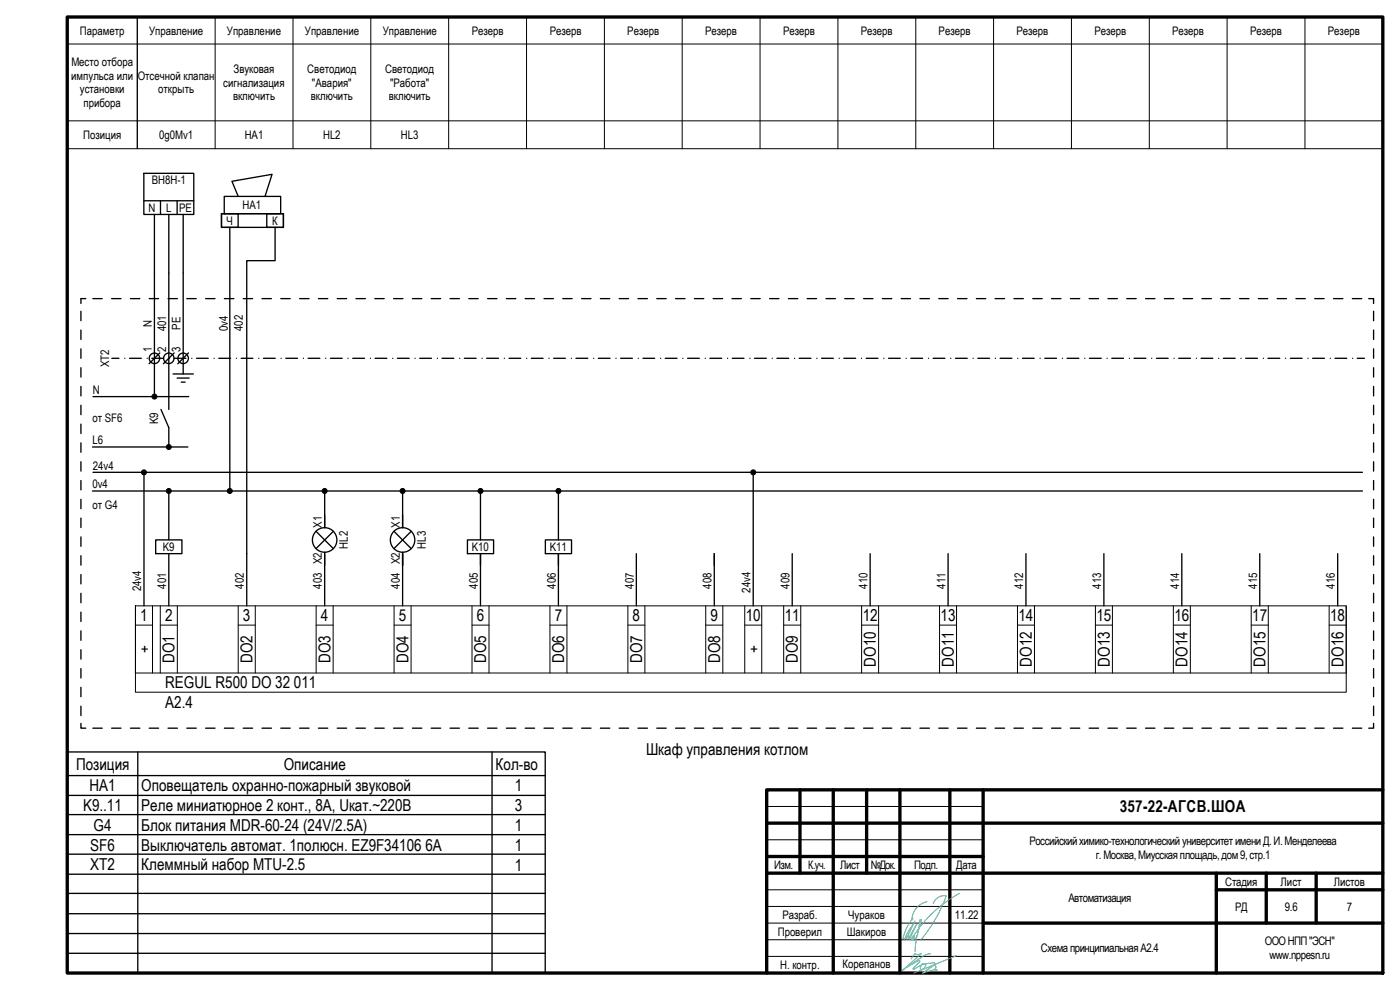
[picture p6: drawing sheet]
<svg xmlns="http://www.w3.org/2000/svg" width="420mm" height="297mm" viewBox="0 0 420 297" stroke-linecap="round" stroke-linejoin="round" font-family="sans-serif">
<g fill="none" stroke="#000" stroke-width="1">
<path d="M20.2 5.1h394.8v286.9h-394.8zM240.1 237v25M250.1 237v55M260.1 237v25M270.1 237v55M285.1 237v55M295.1 237v55M415 237h-184.9v55M230.1 247h184.9M230.1 257h65M230.1 262h184.9M295.1 277h119.9"/>
<path d="M365 262v30M365 267h50M380 262v15M395 262v15"/>
</g>
<g fill="none" stroke="#000" stroke-width=".3">
<path d="M20.2 13.2h394.8M41.2 5.1v39.5M64.6 5.1v39.5M87.9 5.1v39.5M111.3 5.1v39.5M134.7 5.1v39.5M158 5.1v39.5M181.4 5.1v39.5M204.7 5.1v39.5M228.1 5.1v39.5M251.5 5.1v39.5M274.8 5.1v39.5"/>
<path d="M298.2 5.1v39.5M321.6 5.1v39.5M344.9 5.1v39.5M368.3 5.1v39.5M391.6 5.1v39.5M415 5.1v39.5h-394.8M20.2 36.3h394.8M40.6 181.8v20.1h363.4v-20.1M40.6 187.6h5.2M40.6 181.8h363.4v25.9h-363.4zM45.8 181.8v20.1M48.1 187.6h5.1"/>
<path d="M48.1 181.8v20.1M53.2 181.8v20.1M71.5 187.6h5.1M71.5 181.8v20.1M76.6 181.8v20.1M94.9 187.6h5.1M94.9 181.8v20.1M100 181.8v20.1M118.3 187.6h5.1M118.3 181.8v20.1M123.4 181.8v20.1M141.7 187.6h5.1"/>
<path d="M141.7 181.8v20.1M146.8 181.8v20.1M165 187.6h5.1M165 181.8v20.1M170.1 181.8v20.1M188.4 187.6h5.1M188.4 181.8v20.1M193.5 181.8v20.1M211.8 187.6h5.1M211.8 181.8v20.1M216.9 181.8v20.1M223.5 187.6h5.1"/>
<path d="M223.5 181.8v20.1M228.6 181.8v20.1M235.2 187.6h5.1M235.2 181.8v20.1M240.3 181.8v20.1M258.6 187.6h5.1M258.6 181.8v20.1M263.7 181.8v20.1M282 187.6h5.1M282 181.8v20.1M287.1 181.8v20.1M305.4 187.6h5.1"/>
<path d="M305.4 181.8v20.1M310.5 181.8v20.1M328.7 187.6h5.2M328.7 181.8v20.1M333.9 181.8v20.1M352.1 187.6h5.1M352.1 181.8v20.1M357.2 181.8v20.1M375.5 181.8v20.1M375.5 187.6h5.1M380.6 181.8v20.1M398.9 181.8v20.1"/>
<path d="M398.9 187.6h5.1M230.1 242h65M230.1 252h65M230.1 267h65M230.1 277h65M230.1 272h65M230.1 287h65M230.1 282h65"/>
<circle cx="46.4" cy="119" r=".75"/>
<circle cx="50.7" cy="134.1" r=".75"/>
<circle cx="43.2" cy="141.7" r=".75"/>
<circle cx="50.7" cy="147.3" r=".75"/>
<circle cx="69" cy="147.3" r=".75"/>
<circle cx="97.4" cy="147.3" r=".75"/>
<circle cx="120.8" cy="147.3" r=".75"/>
<circle cx="144.2" cy="147.3" r=".75"/>
<circle cx="167.6" cy="147.3" r=".75"/>
<circle cx="226.1" cy="141.7" r=".75"/>
</g>
<g fill="none" stroke="#3dad99" stroke-width=".3">
<path d="M274 275.5a13 13 0 0 0-3 6.4M274.2 277.2a15 15 0 0 0-2.7 4.8M274.6 276.3l-2.7 5.6M275.6 279.6l-.7 2.9-.3 3M276.1 275.9l-.5 3.7M276.5 275.8l-.9 3.8M278.2 270.6a5.6 5.6 0 0 0-4.5 5.5M280.1 271.1a3.5 3.5 0 0 1 3.9-2.3 42.7 42.7 0 0 1-7.7 13.2M288 268a38.6 38.6 0 0 0-13.8 12.8M271.9 290.3l4-2.1 .1 .4-2 2.2h.3l2.1-1.3-.2 1 .1 .3 .3 .1 .8-.5a.66 .66 0 0 0 .4-1 .66 .66 0 0 0-1.1 0l3.4-.5h.5v.3l-3.7 2.8M272.2 281l.5 .1 .2 .6M272.9 281.9l2.3-4.7-2.8 4.8"/>
<path d="M273.6 281.6l-.2 .4M274 280.8a.64 .64 0 0 1 .2 .7 .64 .64 0 0 1-.6 .4zM274.1 281.6l-.7 .4M274.3 281l-.1 1.1M275.3 280.4l-.7 1.7M277 292l3.2-2.3a.46 .46 0 0 1 .5 0 .46 .46 0 0 1 .2 .6l-.3 .6 .3 .4a.26 .26 0 0 0 .3-.3 .26 .26 0 0 0-.4-.2l-4 1.2M279.3 286.2l-1.9 .5-6.5 4.4 5.7-5.1a1.59 1.59 0 0 1-2 .1l-1.2 1.6M287 286.8l-12.8 5.2"/>
</g>
<g fill="none" stroke="#000" stroke-width=".4">
<path d="M43.2 52h15v12.3h-15zM67.3 58.9h16.9v5.2h-16.9zM71.5 58.9l-1.9-4.5 12-2.1-2.1 6.6M43.2 60.2h15M46.3 64.3v53.9M48.2 60.2v4.1M50.7 64.3v58.6M53.2 60.2v4.1M55 64.3v47.9M66.5 64.1h18.6v4.1h-18.6zM66.5 64.1h5v4.1h-5zM69 68.2v78.4"/>
<path d="M80.1 64.1h5v4.1h-5zM82.6 68.2v10h-8.5v103.6M24.3 93.4v2.8M24.3 99v2.9M25.7 89.6h-1.4v1.5M27.9 89.6h2.8M33.5 89.6h2.8M39.1 89.6h2.9M44.8 89.6h2.8M50.4 89.6h2.8M56.1 89.6h2.8M61.7 89.6h2.8"/>
<path d="M67.3 89.6h2.9M73 89.6h2.8M78.6 89.6h2.9M84.3 89.6h2.8M89.9 89.6h2.8M95.6 89.6h2.8M101.2 89.6h2.8M106.8 89.6h2.9M112.5 89.6h2.8M118.1 89.6h2.8M123.8 89.6h2.8M129.4 89.6h2.8"/>
<path d="M135.1 89.6h2.8M140.7 89.6h2.8M146.3 89.6h2.9M152 89.6h2.8M157.6 89.6h2.8M163.3 89.6h2.8M168.9 89.6h2.8M174.6 89.6h2.8M180.2 89.6h2.8M185.8 89.6h2.8M191.5 89.6h2.8M197.1 89.6h2.8"/>
<path d="M202.7 89.6h2.9M208.4 89.6h2.8M214 89.6h2.9M219.7 89.6h2.8M225.3 89.6h2.8M231 89.6h2.8M236.6 89.6h2.8M242.2 89.6h2.9M247.9 89.6h2.8M253.5 89.6h2.8M259.2 89.6h2.8M264.8 89.6h2.8"/>
<path d="M270.5 89.6h2.8M276.1 89.6h2.8M281.7 89.6h2.9M287.4 89.6h2.8M293 89.6h2.8M298.7 89.6h2.8M304.3 89.6h2.8M310 89.6h2.8M315.6 89.6h2.8M321.2 89.6h2.9M326.9 89.6h2.8M332.5 89.6h2.8"/>
<path d="M338.1 89.6h2.9M343.8 89.6h2.8M349.4 89.6h2.9M355.1 89.6h2.8M360.7 89.6h2.8M366.4 89.6h2.8M372 89.6h2.8M377.6 89.6h2.9M383.3 89.6h2.8M388.9 89.6h2.8M394.6 89.6h2.8M400.2 89.6h2.8"/>
<path d="M405.9 89.6h2.8M410.8 89.6h1.4v1.5M412.2 93.4v2.8M412.2 99v2.9M24.3 104.7v2.8M24.3 110.3v2.8M24.3 116v2.8M27.9 119h28.7M33.6 107.5h2.1M37.5 107.5h.1M38.9 107.5h3.5M44.2 107.5h.1"/>
<path d="M45.6 107.5h3.5M48 105.9l-3.3 3.2M50.9 107.5h.1M51.9 112.2h6.1M52.3 107.5h3.5M52.3 105.9l-3.3 3.2M53.2 113.4h3.6M54.4 114.7h1.2M56.6 105.9l-3.2 3.2M57.6 107.5h.1M59 107.5h3.5M64.3 107.5h.1"/>
<path d="M65.7 107.5h3.5M71 107.5h.1M72.4 107.5h3.5M77.6 107.5h.1M79.1 107.5h3.5M84.4 107.5h.1M85.8 107.5h3.5M91 107.5h.1M92.5 107.5h3.5M97.8 107.5h.1M99.2 107.5h3.5M104.4 107.5h.1"/>
<path d="M105.9 107.5h3.5M111.2 107.5h.1M112.6 107.5h3.5M117.9 107.5h.1M119.3 107.5h3.5M124.6 107.5h.1M126 107.5h3.5M131.3 107.5h.1M132.7 107.5h3.5M138 107.5h.1M139.4 107.5h3.5M144.7 107.5h.1"/>
<path d="M146.1 107.5h3.5M151.4 107.5h.1M152.8 107.5h3.5M158.1 107.5h.1M159.5 107.5h3.5M164.8 107.5h.1M166.2 107.5h3.5M171.5 107.5h.1M172.9 107.5h3.5M178.1 107.5h.1M179.6 107.5h3.5M184.9 107.5h.1"/>
<path d="M186.3 107.5h3.5M191.5 107.5h.1M193 107.5h3.5M198.3 107.5h.1M199.7 107.5h3.5M204.9 107.5h.1M206.4 107.5h3.5M211.7 107.5h.1M213.1 107.5h3.5M218.3 107.5h.1M219.8 107.5h3.5M225.1 107.5h.1"/>
<path d="M226.5 107.5h3.5M231.7 107.5h.1M233.2 107.5h3.5M238.5 107.5h.1M239.8 107.5h3.6M245.1 107.5h.1M246.6 107.5h3.5M251.9 107.5h.1M253.2 107.5h3.6M258.5 107.5h.1M260 107.5h3.5M265.2 107.5h.1"/>
<path d="M266.7 107.5h3.5M271.9 107.5h.1M273.4 107.5h3.5M278.6 107.5h.1M280.1 107.5h3.5M285.3 107.5h.1M286.8 107.5h3.5M292 107.5h.1M293.5 107.5h3.5M298.7 107.5h.1M300.2 107.5h3.5M305.4 107.5h.1"/>
<path d="M306.9 107.5h3.5M312.1 107.5h.1M313.6 107.5h3.5M318.8 107.5h.1M320.3 107.5h3.5M325.6 107.5h.1M327 107.5h3.5M332.2 107.5h.1M333.7 107.5h3.5M339 107.5h.1M340.3 107.5h3.6M345.6 107.5h.1"/>
<path d="M347.1 107.5h3.5M352.4 107.5h.1M353.7 107.5h3.6M359 107.5h.1M360.5 107.5h3.5M365.7 107.5h.1M367.1 107.5h3.6M372.4 107.5h.1M373.9 107.5h3.5M379.1 107.5h.1M380.5 107.5h3.6M385.8 107.5h.1"/>
<path d="M387.3 107.5h3.5M392.5 107.5h.1M393.9 107.5h3.6M399.2 107.5h.1M400.7 107.5h3.5M405.9 107.5h.1M407.3 107.5h2.2M412.2 104.7v2.8M412.2 110.3v2.8M412.2 116v2.8M24.3 121.6v2.8M24.3 127.3v2.8"/>
<path d="M24.3 132.9v2.8M24.3 138.5v2.9M27.8 134.1h28.6M48.3 122.9l2.4 5.4v5.1M412.2 121.6v2.8M412.2 127.3v2.8M412.2 132.9v2.8M412.2 138.5v2.9M24.3 144.2v2.8M24.3 149.8v2.8M24.3 155.4v2.9M27.8 147.3h381.1"/>
<path d="M27.9 141.7h381M43.2 142.5v39.3M50.7 148.1v13.9M94.8 159.4l5.2 5.2M97.4 148.1v10.2M100 159.4l-5.2 5.2M118.2 159.4l5.2 5.2M120.8 148.1v10.2M123.4 159.4l-5.2 5.2M144.2 148.1v13.9M167.6 148.1v13.9M226 142.5v39.3"/>
<path d="M412.2 144.2v2.8M412.2 149.8v2.8M412.2 155.4v2.9M24.3 161.1v2.8M24.3 166.7v2.9M24.3 172.4v2.8M24.3 178v2.8M46.7 162h7.9v4.1h-7.9zM50.7 166.1v15.7M97.4 165.7v16.1M120.8 165.7v16.1M140.3 162h7.8v4.1h-7.8z"/>
<path d="M144.2 166.1v15.7M163.7 162h7.8v4.1h-7.8zM167.6 166.1v15.7M191 166.1v15.7M214.4 166.1v15.7M237.8 166.1v15.7M261.1 166.1v15.7M284.5 166.1v15.7M307.9 166.1v15.7M331.3 166.1v15.7M354.7 166.1v15.7M378.1 166.1v15.7"/>
<path d="M401.5 166.1v15.7M412.2 161.1v2.8M412.2 166.7v2.9M412.2 172.4v2.8M412.2 178v2.8M24.3 183.7v2.8M24.3 189.3v2.8M24.3 194.9v2.9M412.2 183.7v2.8M412.2 189.3v2.8M412.2 194.9v2.9M24.3 217v1.5h1.4"/>
<path d="M24.3 200.6v2.8M24.3 206.2v2.8M24.3 211.9v2.8M27.9 218.5h2.8M33.5 218.5h2.8M39.1 218.5h2.9M44.8 218.5h2.8M50.4 218.5h2.8M56.1 218.5h2.8M61.7 218.5h2.8M67.3 218.5h2.9M73 218.5h2.8"/>
<path d="M78.6 218.5h2.9M84.3 218.5h2.8M89.9 218.5h2.8M95.6 218.5h2.8M101.2 218.5h2.8M106.8 218.5h2.9M112.5 218.5h2.8M118.1 218.5h2.8M123.8 218.5h2.8M129.4 218.5h2.8M135.1 218.5h2.8M140.7 218.5h2.8"/>
<path d="M146.3 218.5h2.9M152 218.5h2.8M157.6 218.5h2.8M163.3 218.5h2.8M168.9 218.5h2.8M174.6 218.5h2.8M180.2 218.5h2.8M185.8 218.5h2.8M191.5 218.5h2.8M197.1 218.5h2.8M202.7 218.5h2.9M208.4 218.5h2.8"/>
<path d="M214 218.5h2.9M219.7 218.5h2.8M225.3 218.5h2.8M231 218.5h2.8M236.6 218.5h2.8M242.2 218.5h2.9M247.9 218.5h2.8M253.5 218.5h2.8M259.2 218.5h2.8M264.8 218.5h2.8M270.5 218.5h2.8M276.1 218.5h2.8"/>
<path d="M281.7 218.5h2.9M287.4 218.5h2.8M293 218.5h2.8M298.7 218.5h2.8M304.3 218.5h2.8M310 218.5h2.8M315.6 218.5h2.8M321.2 218.5h2.9M326.9 218.5h2.8M332.5 218.5h2.8M338.1 218.5h2.9M343.8 218.5h2.8"/>
<path d="M349.4 218.5h2.9M355.1 218.5h2.8M360.7 218.5h2.8M366.4 218.5h2.8M372 218.5h2.8M377.6 218.5h2.9M383.3 218.5h2.8M388.9 218.5h2.8M394.6 218.5h2.8M400.2 218.5h2.8M405.9 218.5h2.8M412.2 217v1.5h-1.4"/>
<path d="M412.2 200.6v2.8M412.2 206.2v2.8M412.2 211.9v2.8M20.2 238.7h143.4M20.2 232.7h143.4M41.3 225.6v66.2M147.7 225.6v66.3M20.2 250.4h143.4M20.2 256.3h143.4M20.2 244.4h143.4M20.2 262.3h143.4M20.2 274.2h143.4"/>
<path d="M20.2 268.1h143.4M20.2 291.8v-66.2h143.4v66.3M20.2 280.1h143.4M20.2 286h143.4"/>
<circle cx="46.4" cy="107.5" r="1.58"/>
<circle cx="50.7" cy="107.5" r="1.57"/>
<circle cx="55" cy="107.5" r="1.58"/>
<circle cx="97.4" cy="162" r="3.7"/>
<circle cx="120.8" cy="162" r="3.7"/>
</g>
<g fill="#000">
<circle cx="46.4" cy="119" r=".75"/>
<circle cx="50.7" cy="134.1" r=".74"/>
<circle cx="43.2" cy="141.7" r=".75"/>
<circle cx="50.7" cy="147.3" r=".75"/>
<circle cx="69" cy="147.3" r=".75"/>
<circle cx="97.4" cy="147.3" r=".75"/>
<circle cx="120.8" cy="147.3" r=".75"/>
<circle cx="144.2" cy="147.3" r=".75"/>
<circle cx="167.6" cy="147.3" r=".75"/>
<circle cx="226.1" cy="141.7" r=".75"/>
</g>
<g font-size="4.9">
<text x="42.1" y="186.4">1</text>
<text x="49.5" y="186.4">2</text>
<text x="72.9" y="186.4">3</text>
<text x="96.3" y="186.4">4</text>
<text x="119.7" y="186.4">5</text>
<text x="143.1" y="186.4">6</text>
<text x="166.5" y="186.4">7</text>
<text x="189.9" y="186.4">8</text>
<text x="213.2" y="186.4">9</text>
<text x="223.8" y="186.4">10</text>
<text x="235.5" y="186.4">11</text>
<text x="258.9" y="186.4">12</text>
<text x="282.3" y="186.4">13</text>
<text x="305.7" y="186.4">14</text>
<text x="329" y="186.4">15</text>
<text x="352.4" y="186.4">16</text>
<text x="375.8" y="186.4">17</text>
<text x="399.2" y="186.4">18</text>
<text x="44.9" y="195.9" transform="rotate(-90 44.9 195.9)">+</text>
<text x="227.8" y="195.9" transform="rotate(-90 227.8 195.9)">+</text>
<text x="52.4" y="198.9" transform="rotate(-90 52.4 198.9)">DO1</text>
<text x="75.8" y="198.9" transform="rotate(-90 75.8 198.9)">DO2</text>
<text x="99.2" y="198.9" transform="rotate(-90 99.2 198.9)">DO3</text>
<text x="122.6" y="198.9" transform="rotate(-90 122.6 198.9)">DO4</text>
<text x="146" y="198.9" transform="rotate(-90 146 198.9)">DO5</text>
<text x="169.3" y="198.9" transform="rotate(-90 169.3 198.9)">DO6</text>
<text x="192.7" y="198.9" transform="rotate(-90 192.7 198.9)">DO7</text>
<text x="216.1" y="198.9" transform="rotate(-90 216.1 198.9)">DO8</text>
<text x="239.5" y="198.9" transform="rotate(-90 239.5 198.9)">DO9</text>
<text x="262.9" y="200" transform="rotate(-90 262.9 200)">DO10</text>
<text x="286.3" y="200" transform="rotate(-90 286.3 200)">DO11</text>
<text x="309.7" y="200" transform="rotate(-90 309.7 200)">DO12</text>
<text x="333" y="200" transform="rotate(-90 333 200)">DO13</text>
<text x="356.4" y="200" transform="rotate(-90 356.4 200)">DO14</text>
<text x="379.8" y="200" transform="rotate(-90 379.8 200)">DO15</text>
<text x="403.2" y="200" transform="rotate(-90 403.2 200)">DO16</text>
<text x="49.6" y="206.5">REGUL R500 DO 32 011</text>
<text x="49.6" y="212.3">A2.4</text>
<text x="193.9" y="226.4">Шкаф управления котлом</text>
<text x="22.8" y="231.1">Позиция</text>
<text x="85.2" y="231.1">Описание</text>
<text x="148.7" y="231.1">Кол-во</text>
<text x="26.8" y="237.3">HA1</text>
<text x="42.4" y="237.3">Оповещатель охранно-пожарный звуковой</text>
<text x="154.5" y="237.4">1</text>
<text x="24.9" y="243.3">K9..11</text>
<text x="42.4" y="243.3">Реле миниатюрное 2 конт., 8A, Uкат.~220В</text>
<text x="154.5" y="243.4">3</text>
<text x="336.1" y="243.7">357-22-АГСВ.ШОА</text>
<text x="28.1" y="249.3">G4</text>
<text x="42.4" y="249.3">Блок питания MDR-60-24 (24V/2.5A)</text>
<text x="154.5" y="249.4">1</text>
<text x="27.1" y="255.2">SF6</text>
<text x="42.4" y="255.2">Выключатель автомат. 1полюсн. EZ9F34106 6A</text>
<text x="154.5" y="255.3">1</text>
<text x="27.1" y="261.2">XT2</text>
<text x="42.4" y="261.2">Клеммный набор MTU-2.5</text>
<text x="154.5" y="261.2">1</text>
</g>
<g font-size="3.5">
<text x="24" y="10.4">Параметр</text>
<text x="44.8" y="10.4">Управление</text>
<text x="68.1" y="10.4">Управление</text>
<text x="91.5" y="10.4">Управление</text>
<text x="114.9" y="10.4">Управление</text>
<text x="141.6" y="10.4">Резерв</text>
<text x="165" y="10.4">Резерв</text>
<text x="188.3" y="10.4">Резерв</text>
<text x="211.6" y="10.4">Резерв</text>
<text x="235" y="10.4">Резерв</text>
<text x="258.3" y="10.4">Резерв</text>
<text x="281.7" y="10.4">Резерв</text>
<text x="305.1" y="10.4">Резерв</text>
<text x="328.4" y="10.4">Резерв</text>
<text x="351.8" y="10.4">Резерв</text>
<text x="375.2" y="10.4">Резерв</text>
<text x="398.5" y="10.4">Резерв</text>
<text x="21.4" y="23.9">импульса или</text>
<text x="21.4" y="19.8">Место отбора</text>
<text x="41.3" y="23.9">Отсечной клапан</text>
<text x="70.1" y="21.9">Звуковая</text>
<text x="92.2" y="21.9">Светодиод</text>
<text x="115.6" y="21.9">Светодиод</text>
<text x="24" y="28">установки</text>
<text x="47.5" y="28">открыть</text>
<text x="67" y="26">сигнализация</text>
<text x="93.6" y="26">&quot;Авария&quot;</text>
<text x="117.1" y="26">&quot;Работа&quot;</text>
<text x="25.1" y="32.2">прибора</text>
<text x="69.9" y="30.1">включить</text>
<text x="93.3" y="30.1">включить</text>
<text x="116.7" y="30.1">включить</text>
<text x="24.9" y="41.7">Позиция</text>
<text x="47.7" y="41.7">0g0Mv1</text>
<text x="73.4" y="41.7">HA1</text>
<text x="97" y="41.7">HL2</text>
<text x="120.3" y="41.7">HL3</text>
<text x="45.5" y="55.3">ВН8Н-1</text>
<text x="44.6" y="63.5">N</text>
<text x="49.9" y="63.5">L PE</text>
<text x="72.8" y="62.8">HA1</text>
<text x="68" y="67.4">Ч</text>
<text x="81.7" y="67.4">К</text>
<text x="45.5" y="98" transform="rotate(-90 45.5 98)">N</text>
<text x="49.8" y="99.4" transform="rotate(-90 49.8 99.4)">401</text>
<text x="54.2" y="98.9" transform="rotate(-90 54.2 98.9)">PE</text>
<text x="68.4" y="99.3" transform="rotate(-90 68.4 99.3)">0v4</text>
<text x="72.8" y="99.4" transform="rotate(-90 72.8 99.4)">402</text>
<text x="45.5" y="105.5" transform="rotate(-90 45.5 105.5)">1</text>
<text x="49.8" y="105.5" transform="rotate(-90 49.8 105.5)">2</text>
<text x="54.2" y="105.5" transform="rotate(-90 54.2 105.5)">3</text>
<text x="32.8" y="110.2" transform="rotate(-90 32.8 110.2)">XT2</text>
<text x="27.9" y="118.2">N</text>
<text x="27.7" y="126.5">от SF6</text>
<text x="47.5" y="127.3" transform="rotate(-90 47.5 127.3)">K9</text>
<text x="27.7" y="133.3">L6</text>
<text x="27.9" y="140.9">24v4</text>
<text x="27.7" y="146.5">0v4</text>
<text x="27.7" y="152.7">от G4</text>
<text x="96.6" y="158.3" transform="rotate(-90 96.6 158.3)">X1</text>
<text x="120" y="158.3" transform="rotate(-90 120 158.3)">X1</text>
<text x="48.9" y="165.3">K9</text>
<text x="104.4" y="164.6" transform="rotate(-90 104.4 164.6)">HL2</text>
<text x="127.8" y="164.6" transform="rotate(-90 127.8 164.6)">HL3</text>
<text x="141.6" y="165.3">K10</text>
<text x="165" y="165.3">K11</text>
<text x="96.6" y="169.2" transform="rotate(-90 96.6 169.2)">X2</text>
<text x="120" y="169.2" transform="rotate(-90 120 169.2)">X2</text>
<text x="42.4" y="177.4" transform="rotate(-90 42.4 177.4)">24v4</text>
<text x="49.8" y="176.7" transform="rotate(-90 49.8 176.7)">401</text>
<text x="73.2" y="176.7" transform="rotate(-90 73.2 176.7)">402</text>
<text x="96.6" y="176.7" transform="rotate(-90 96.6 176.7)">403</text>
<text x="120" y="176.7" transform="rotate(-90 120 176.7)">404</text>
<text x="143.4" y="176.7" transform="rotate(-90 143.4 176.7)">405</text>
<text x="166.8" y="176.7" transform="rotate(-90 166.8 176.7)">406</text>
<text x="190.2" y="176.7" transform="rotate(-90 190.2 176.7)">407</text>
<text x="213.5" y="176.7" transform="rotate(-90 213.5 176.7)">408</text>
<text x="225.2" y="177.8" transform="rotate(-90 225.2 177.8)">24v4</text>
<text x="236.9" y="176.7" transform="rotate(-90 236.9 176.7)">409</text>
<text x="260.3" y="176.7" transform="rotate(-90 260.3 176.7)">410</text>
<text x="283.7" y="176.7" transform="rotate(-90 283.7 176.7)">411</text>
<text x="307.1" y="176.7" transform="rotate(-90 307.1 176.7)">412</text>
<text x="330.5" y="176.7" transform="rotate(-90 330.5 176.7)">413</text>
<text x="353.9" y="176.7" transform="rotate(-90 353.9 176.7)">414</text>
<text x="377.2" y="176.7" transform="rotate(-90 377.2 176.7)">415</text>
<text x="400.6" y="176.7" transform="rotate(-90 400.6 176.7)">416</text>
<text x="309" y="253.7">Российскийхимико-технологическийуниверситетимениД.И.Менделеева</text>
<text x="328.9" y="257.8">г.Москва,Миусскаяплощадь,дом9,стр.1</text>
<text x="232.4" y="260.7">Изм.</text>
<text x="242.6" y="260.7">К.уч.</text>
<text x="252.2" y="260.7">Лист</text>
<text x="261.4" y="260.7">№Док.</text>
<text x="274.4" y="260.7">Подп.</text>
<text x="287" y="260.7">Дата</text>
<text x="367.7" y="265.7">Стадия</text>
<text x="384.3" y="265.7">Лист</text>
<text x="400.3" y="265.7">Листов</text>
<text x="234.8" y="275.8">Разраб.</text>
<text x="254.6" y="275.7">Чураков</text>
<text x="286.5" y="275.8">11.22</text>
<text x="320.6" y="270.7">Автоматизация</text>
<text x="370.7" y="273.2">РД</text>
<text x="385.6" y="273.2">9.6</text>
<text x="404.2" y="273.2">7</text>
<text x="233.4" y="280.7">Проверил</text>
<text x="254.1" y="280.7">Шакиров</text>
<text x="312.4" y="285.7">СхемапринципиальнаяА2.4</text>
<text x="379.5" y="283.6">ОООНПП&quot;ЭСН&quot;</text>
<text x="380.9" y="287.8">www.nppesn.ru</text>
<text x="234.1" y="290.6">Н. контр.</text>
<text x="252.9" y="290.6">Корепанов</text>
</g>
</svg>
